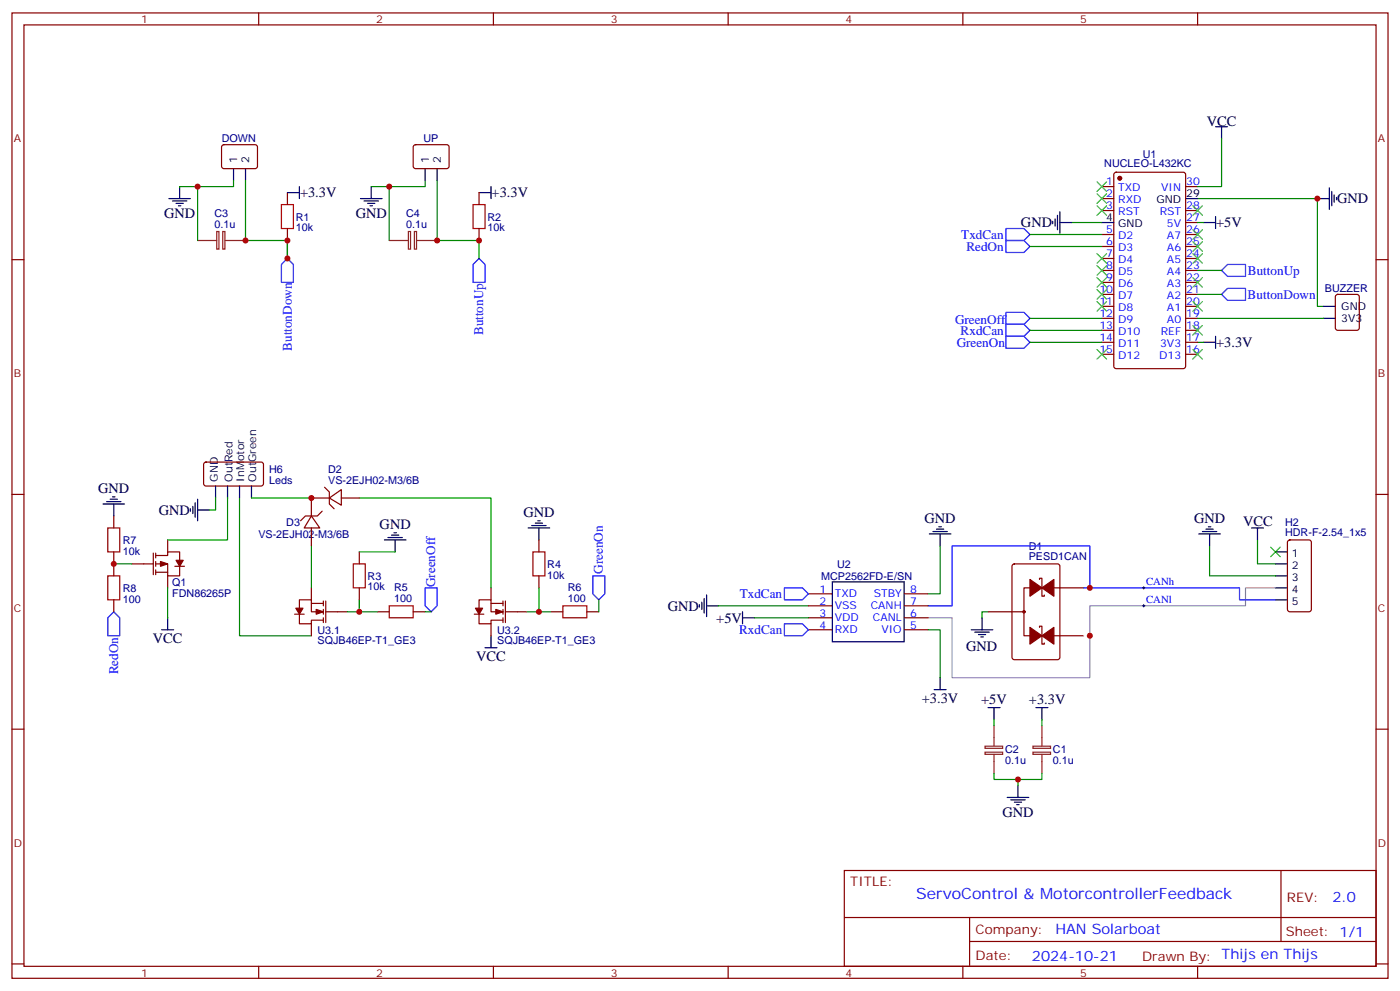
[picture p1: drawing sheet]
<svg xmlns="http://www.w3.org/2000/svg" width="412mm" height="292mm" viewBox="0 0 412 292" stroke-linecap="round" stroke-linejoin="round" font-family="sans-serif">
<g fill="none" stroke="#000" stroke-width=".35">
<path d="M358.1 37.3h3.5M359.8 37.3v3.6M49.7 58.5h6.4M50.8 59.2h4.2M51.9 59.9h2.1M52.9 55v3.5M68.8 49.7v3.5M72.3 49.7v3.5M84.7 56.7h3.5M88.2 55v3.5M106.2 58.5h6.3M107.2 59.2h4.3"/>
<path d="M108.3 59.9h2.1M109.4 55v3.5M125.2 49.7v3.5M128.8 49.7v3.5M141.1 56.7h3.5M144.6 55v3.5M349.2 58.5h3.6M388.1 58.5h3.5M391.6 55.3v6.4M392.3 56.4v4.2M393 57.4v2.1M393.7 58.1v.7"/>
<path d="M52.6 60.6h.7M109 60.6h.7M310.1 65.2v.7M310.8 64.5v2.1M311.5 63.4v4.3M312.2 65.5h3.5M312.2 62.4v6.3M324.6 65.5h3.5M354.5 65.5h3.6M358.1 63.8v3.5M358.1 99.1v3.5M389.8 90.2h3.5"/>
<path d="M389.8 93.8h3.5M354.5 100.8h3.6M30.3 148.4h6.4M31.4 147.7h4.2M32.5 147h2.1M33.2 146.3h.7M33.5 148.4v3.6M56.1 149.9v.7M56.8 149.2v2.1M57.5 148.1v4.2M58.2 150.2h3.5M58.2 147v6.4"/>
<path d="M63.5 143.2v3.5M67 143.2v3.5M70.6 143.2v3.5M74.1 143.2v3.5M113.2 159h6.4M114.3 158.3h4.2M115.4 157.6h2.1M116.1 156.9h.7M116.4 159v3.6M155.6 155.5h6.3M156.6 154.8h4.3M157.7 154.1h2.1"/>
<path d="M158.4 153.4h.7M158.7 155.5v3.5M273.8 157.3h6.3M274.8 156.6h4.2M275.9 155.9h2.1M276.6 155.2h.7M276.9 157.3v3.5M353.1 157.3h6.4M354.2 156.6h4.2M355.2 155.9h2.2M356 155.2h.7M356.3 157.3v3.5"/>
<path d="M368.7 155.5h3.5M370.4 155.5v3.5M206 178.1v.7M206.7 177.4v2.1M207.4 176.3v4.3M208.1 178.4h3.6M208.1 175.3v6.3M245.2 171.4h21.1v17.6h-21.1zM375.7 162.6h3.5M375.7 166.1h3.5M375.7 169.6h3.5M375.7 173.1h3.5"/>
<path d="M375.7 176.7h3.5M47.6 185.5h3.6M49.4 182v3.5M142.9 190.8h3.5M144.6 187.3v3.5M218.7 182h3.5M218.7 180.2v3.5M276.9 199.6v3.5M286.1 185.5h6.4M287.2 186.2h4.2M288.2 186.9h2.1M288.9 187.6h.7"/>
<path d="M289.3 182v3.5M275.2 203.1h3.5M291 208.4h3.6M292.8 208.4v3.5M305.2 208.4h3.5M306.9 208.4v3.5M296.7 234.9h6.3M297.7 235.6h4.3M298.8 236.3h2.1M299.5 237h.7M299.9 231.4v3.5"/>
</g>
<g fill="none" stroke="#008700" stroke-width=".35">
<path d="M58.2 55v15.8M68.8 53.2v1.8h-15.9M72.3 53.2v17.6h12.4v5.3v-5.3M114.7 55v15.8M125.2 53.2v1.8h-15.8M128.8 53.2v17.6h12.3v5.3M352.8 58.5h35.3v31.7h1.7M359.8 40.9v14.1h-7M303.4 69.1h21.2M303.4 72.6h21.2M315.7 65.5h8.9M352.8 65.5h1.7"/>
<path d="M352.8 79.7h7M303.4 97.3h21.2M303.4 93.8h21.2M352.8 93.8h37M352.8 86.7h7M303.4 100.8h21.2M352.8 100.8h1.7M63.5 146.7v3.5h-1.8M67 146.7v12.3h-17.6M70.6 146.7v40.6h21.1M74.1 146.7h17.6M105.8 146.7h38.8v26.4"/>
<path d="M370.4 159v7.1h5.3M33.5 166.1h5.3M49.4 173.1v8.9M91.7 160.8v12.3M105.8 176.7v3.5M105.8 162.6h10.6M158.7 173.1v7.1h-3.5M176.4 176.7v3.5M211.7 178.4h26.4M276.9 160.8v14.1h-3.5M356.3 160.8v8.8h19.4M102.3 180.2h8.8"/>
<path d="M125.2 180.2h1.8M158.7 180.2h3.6M222.2 182h15.9M273.4 185.5h3.5v14.1M291 180.2h-1.7v1.8M292.8 211.9v1.8M306.9 211.9v1.8M292.8 227.8v1.8h14.1v-1.8M299.9 229.6v1.8"/>
</g>
<g fill="none" stroke="#3c3" stroke-width=".35">
<path d="M323.1 57.1l2.9 2.8M323.1 53.6l2.9 2.8M326 57.1l-2.9 2.8M326 53.6l-2.9 2.8M323.1 60.6l2.9 2.8M323.1 74.7l2.9 2.8M323.1 78.2l2.9 2.9M326 60.6l-2.9 2.8M326 74.7l-2.9 2.8M326 78.2l-2.9 2.9M351.4 71.2l2.8 2.8M351.4 67.7l2.8 2.8"/>
<path d="M351.4 60.6l2.8 2.8M351.4 74.7l2.8 2.8M354.2 60.6l-2.8 2.8M354.2 74.7l-2.8 2.8M354.2 71.2l-2.8 2.8M354.2 67.7l-2.8 2.8M323.1 81.8l2.9 2.8M323.1 85.3l2.9 2.8M323.1 88.8l2.9 2.9M326 81.8l-2.9 2.8M326 85.3l-2.9 2.8M326 88.8l-2.9 2.9"/>
<path d="M351.4 95.9l2.8 2.8M351.4 88.8l2.8 2.9M351.4 81.8l2.8 2.8M354.2 95.9l-2.8 2.8M354.2 88.8l-2.8 2.9M354.2 81.8l-2.8 2.8M323.1 102.9l2.9 2.9M326 102.9l-2.9 2.9M351.4 102.9l2.8 2.9M354.2 102.9l-2.8 2.9M374.3 161.1l2.8 2.9M377.1 161.1l-2.8 2.9"/>
</g>
<g fill="none" stroke="#870000" stroke-width=".35">
<path d="M3.5 3.8h405.4v284.3h-405.4zM7.1 7.3h398.2v277.3h-398.2zM76.2 3.8v3.5M145.3 3.8v3.5M214.5 3.8v3.5M283.6 3.8v3.5M352.8 3.8v3.5M65.5 42.8l.5-.2 9.4 .1 .4 .6v5.9l-.7 .5-9.4-.1-.4-.6v-5.7zM84.7 56.7v3.6M121.9 42.8l.5-.2 9.5 .1 .4 .6-.1 5.9-.6 .5-9.5-.1-.4-.6v-5.7zM141.1 56.7v3.6M324.6 55h3.5"/>
<path d="M324.6 58.5h3.5M328.3 50.9l.5-.2h19.7l.7 .5v56.7l-.4 .6-20 .1-.7-.5v-56.7zM349.2 55h3.6M3.5 76.5h3.6M84.7 67.3v3.5M141.1 67.3v3.5M324.6 62h3.5M324.6 69.1h3.5M324.6 72.6h3.5M324.6 76.1h3.5M324.6 79.7h3.5M349.2 62h3.6"/>
<path d="M349.2 69.1h3.6M349.2 72.6h3.6M349.2 76.1h3.6M349.2 79.7h3.6M349.2 65.5h3.6M405.3 76.5h3.6M324.6 83.2h3.5M324.6 86.7h3.5M324.6 90.2h3.5M324.6 93.8h3.5M324.6 97.3h3.5M349.2 83.2h3.6"/>
<path d="M349.2 86.7h3.6M349.2 90.2h3.6M349.2 93.8h3.6M349.2 97.3h3.6M393.6 86.9l.5-.2h5.6l.6 .4 .1 9.5-.5 .6-5.8 .1-.7-.5-.1-9.4zM324.6 100.8h3.5M324.6 104.4h3.5M349.2 100.8h3.6M349.2 104.4h3.6M60.2 136.3l.5-.2 16.5 .1 .4 .6-.1 5.9-.6 .5-16.5-.1-.4-.6v-5.7zM3.5 145.6h3.6M33.5 152v3.5"/>
<path d="M49.4 159v3.6M91.7 152l2.5 3.5h-4.6zM91.7 155.5v5.3M94.9 150.6l-1.4 1.4h-3.5l-1.5 1.4M95.6 143.5l1.4 1.4v3.5l1.4 1.5M97 146.7l3.5-2.5v4.6zM97 146.7h-5.3v5.3M100.5 146.7h5.3M158.7 159v3.6M379.5 159.2l.4-.2h5.7l.6 .5 .1 20-.5 .6-5.9 .1-.6-.5-.1-20zM405.3 145.6h3.6M33.5 162.6v7"/>
<path d="M33.5 176.7v3.5M38.8 166.1h6.4M45.2 162.9v6.4M45.9 166.1h3.5v3.5h3.5v-3.5M45.9 163.6h3.5v-1h3.5v2.8M45.9 162.9v1.4M45.9 165.4v1.4M45.9 167.9v1.4M45.9 168.6h3.5M49.4 169.6v3.5M51.5 166.8h2.8M88.2 179.1v-2.4h3.5v3.5h3.5"/>
<path d="M91.7 177.7h3.5M91.7 173.1v3.6M95.2 177v1.4M95.2 179.5v1.4M96 177v6.4M105.8 162.6v3.5M105.8 173.1v3.6M141.1 179.1v-2.4h3.5v3.5h3.6M144.6 177.7h3.6M144.6 173.1v3.6M148.2 177v1.4M148.2 179.5v1.4"/>
<path d="M148.9 177v6.4M158.7 169.6v3.5M238.1 174.9h7.1M238.1 178.4h7.1M266.3 174.9h7.1M266.3 178.4h7.1M298.3 166.3l.5-.2h12.7l.7 .4v27.1l-.5 .7h-12.9l-.6-.5-.1-27zM305.2 173.1h-3.6v7.1M306.2 170.7v-.4h.7v5.3h.7v-.3M308.7 173.1h10.6M86.8 180.9h2.8M88.2 180.9v2.8h3.5v-1h3.5"/>
<path d="M91.7 183.7v3.6M95.2 182v1.4M96 180.2h6.3M111.1 180.2h3.6M121.7 180.2h3.5M139.7 180.9h2.8M141.1 180.9v2.8h3.5v-1h3.6M144.6 183.7v3.6M148.2 182v1.4M148.9 180.2h6.3M162.3 180.2h3.5M172.9 180.2h3.5"/>
<path d="M238.1 182h7.1M238.1 185.5h7.1M266.3 182h7.1M266.3 185.5h7.1M291 180.2h10.6M301.6 180.2v7.1h3.6M306.2 184.8v-.4h.7v5.3h.7v-.3M308.7 187.3h10.6M3.5 214.8h3.6M405.3 214.8h3.6M248.7 256.4h156.6v28.2h-156.6zM377.3 256.4v20.9"/>
<path d="M248.7 270.2h156.5M285.6 277.3h119.6M285.6 270.2v14.2M3.5 283.9h3.6M76.2 284.6v3.5M145.3 284.6v3.5M214.5 284.6v3.5M283.6 284.6v3.5M352.8 284.6v3.5M405.3 283.9h3.6"/>
<circle cx="301.6" cy="180.2" r=".35"/>
</g>
<g fill="#870000" stroke="#870000" stroke-width=".35">
<path d="M303.4 184.8l3.5 2.5-3.5 2.4z"/>
<path d="M306.9 187.3l3.5-2.5v4.9z"/>
<path d="M303.4 170.7l3.5 2.4-3.5 2.5z"/>
<path d="M306.9 173.1l3.5-2.4v4.9z"/>
<path d="M93.1 179.5l2.1 .7-2.1 .7z"/>
<path d="M87.1 179.1h2.2l-1.1 1.8z"/>
<path d="M146 179.5l2.2 .7-2.2 .7z"/>
<path d="M140.1 179.1h2.1l-1.1 1.8z"/>
<path d="M51.9 165h2.1l-1.1 1.8z"/>
<path d="M47.3 165.4l2.1 .7-2.1 .7z"/>
<circle cx="329.8" cy="52.5" r=".53"/>
</g>
<path d="M375.7 173.1h-8.8v5.3h-45.9v21.2h-40.5v-17.6h-7.1" fill="none" stroke="#999" stroke-width=".35"/>
<g fill="none" stroke="#00f" stroke-width=".35">
<path d="M84.7 76.1l1.7 1.8v5.3h-3.5v-5.3zM141.1 76.1l1.8 1.8v5.3h-3.6v-5.3zM296.3 67.3h5.3l1.8 1.8-1.8 1.7h-5.3zM296.3 70.8h5.3l1.8 1.8-1.8 1.8h-5.3zM361.6 77.9h5.3v3.5h-5.3l-1.8-1.7zM296.3 95.5h5.3l1.8 1.8-1.8 1.8h-5.3zM296.3 92h5.3l1.8 1.8-1.8 1.7h-5.3zM296.3 99.1h5.3l1.8 1.7-1.8 1.8h-5.3zM361.6 84.9h5.3v3.6h-5.3l-1.8-1.8zM125.2 173.1h3.6v5.3l-1.8 1.8-1.8-1.8zM174.6 169.6h3.6v5.3l-1.8 1.8-1.8-1.8zM231.1 173.1h5.3l1.7 1.8-1.7 1.8h-5.3z"/>
<path d="M319.3 173.1h1.7M375.7 176.7h-10.6v-3.6h-44.1v-12.3h-40.5v17.6h-7.1M33.5 180.2l1.8 1.8v5.3h-3.6v-5.3zM231.1 183.7h5.3l1.7 1.8-1.7 1.8h-5.3z"/>
</g>
<path d="M319.3 187.3h1.7" fill="none" stroke="#fff" stroke-width=".35"/>
<g fill="none" stroke="#8c2424" stroke-width=".35">
<path d="M58.2 70.8h5.7M63.9 68.2h.6v5.2h-.6zM65.6 68.2h.7v5.2h-.7zM66.3 70.8h6M114.7 70.8h5.6M120.3 68.2h.6v5.2h-.6zM122.1 68.2h.6v5.2h-.6zM122.8 70.8h6M290.2 219.8h5.1v.6h-5.1zM292.8 213.7v6M304.3 219.8h5.2v.6h-5.2zM306.9 213.7v6"/>
<path d="M290.2 221.5h5.1v.7h-5.1zM292.8 222.2v5.6M304.3 221.5h5.2v.7h-5.2zM306.9 222.2v5.6"/>
</g>
<path d="M82.9 60.3h3.5v7h-3.5zM139.3 60.3h3.6v7h-3.6zM31.7 155.5h3.6v7.1h-3.6zM31.7 169.6h3.6v7.1h-3.6zM104.1 166.1h3.5v7h-3.5zM114.7 178.4h7v3.6h-7zM157 162.6h3.5v7h-3.5zM165.8 178.4h7.1v3.6h-7.1z" fill="none" stroke="#a10000" stroke-width=".35"/>
<path d="M336.5 173.1h.8M336.5 178.4h.8M336.9 172.8v.7M336.9 178.1v.7" fill="none" stroke="#000" stroke-width=".29"/>
<g fill="#c00">
<circle cx="321" cy="173.1" r=".88"/>
<circle cx="321" cy="187.3" r=".88"/>
<circle cx="299.9" cy="229.6" r=".88"/>
<circle cx="72.3" cy="70.8" r=".88"/>
<circle cx="58.2" cy="55" r=".88"/>
<circle cx="84.7" cy="70.8" r=".88"/>
<circle cx="141.1" cy="70.8" r=".88"/>
<circle cx="114.7" cy="55" r=".88"/>
<circle cx="128.8" cy="70.8" r=".88"/>
<circle cx="84.7" cy="76.1" r=".88"/>
<circle cx="91.7" cy="146.7" r=".88"/>
<circle cx="388.1" cy="58.5" r=".88"/>
<circle cx="105.8" cy="180.2" r=".88"/>
<circle cx="158.8" cy="180.2" r=".88"/>
<circle cx="33.5" cy="166.1" r=".88"/>
</g>
<text font-size="4.6" fill="#00f" x="269.9" y="264.9">ServoControl &amp; MotorcontrollerFeedback</text>
<g font-size="4.2">
<text x="355.5" y="37">VCC</text>
<text x="88.4" y="58.1">+3.3V</text>
<text x="144.8" y="58.1">+3.3V</text>
<text x="393.9" y="59.9">GND</text>
<text x="48.3" y="64.1">GND</text>
<text x="104.8" y="64.1">GND</text>
<text x="300.8" y="67">GND</text>
<text x="358.2" y="67">+5V</text>
<text x="358.2" y="102.2">+3.3V</text>
<text x="28.9" y="145.2">GND</text>
<text x="46.7" y="151.6">GND</text>
<text x="111.8" y="155.8">GND</text>
<text x="154.2" y="152.3">GND</text>
<text x="272.3" y="154.1">GND</text>
<text x="351.7" y="154">GND</text>
<text x="366.2" y="154.8">VCC</text>
<text x="196.7" y="179.8">GND</text>
<text x="211" y="183.4">+5V</text>
<text x="45" y="189.4">VCC</text>
<text x="284.6" y="191.7">GND</text>
<text x="140.3" y="194.7">VCC</text>
<text x="271.5" y="207">+3.3V</text>
<text x="289" y="207.3">+5V</text>
<text x="303.1" y="207.3">+3.3V</text>
<text x="295.3" y="240.5">GND</text>
</g>
<g font-size="4.2" fill="#00f">
<text x="392.5" y="265.7">2.0</text>
<text x="310.9" y="275.2">HAN Solarboat</text>
<text x="304" y="283">2024-10-21</text>
</g>
<g font-size="3.9" fill="#00f">
<text x="283.2" y="70.3">TxdCan</text>
<text x="284.7" y="73.9">RedOn</text>
<text x="367.6" y="81">ButtonUp</text>
<text x="367.5" y="88">ButtonDown</text>
<text x="281.3" y="95.3">GreenOff</text>
<text x="142.4" y="98.7" transform="rotate(-90 142.4 98.7)">ButtonUp</text>
<text x="283" y="98.6">RxdCan</text>
<text x="85.9" y="103.3" transform="rotate(-90 85.9 103.3)">ButtonDown</text>
<text x="281.8" y="102.3">GreenOn</text>
<text x="128.2" y="173" transform="rotate(-90 128.2 173)">GreenOff</text>
<text x="177.6" y="169" transform="rotate(-90 177.6 169)">GreenOn</text>
<text x="217.9" y="176.2">TxdCan</text>
<text x="217.7" y="186.8">RxdCan</text>
<text x="34.8" y="198.6" transform="rotate(-90 34.8 198.6)">RedOn</text>
</g>
<g font-size="3.9" fill="#800">
<text x="250.5" y="261">TITLE:</text>
<text x="379.1" y="265.7">REV:</text>
<text x="287.4" y="275.2">Company:</text>
<text x="378.7" y="275.8">Sheet: 1/1</text>
<text x="287.4" y="282.9">Date:</text>
<text x="336.4" y="282.9">Drawn By: Thijs en Thijs</text>
</g>
<g font-size="3.2" fill="#800">
<text x="41.6" y="6.8">1</text>
<text x="110.8" y="6.8">2</text>
<text x="179.9" y="6.8">3</text>
<text x="249.1" y="6.8">4</text>
<text x="318.2" y="6.8">5</text>
<text x="4.1" y="41.9">A</text>
<text x="405.9" y="41.9">A</text>
<text x="4.1" y="111.1">B</text>
<text x="405.9" y="111.1">B</text>
<text x="4.1" y="180.2">C</text>
<text x="405.9" y="180.2">C</text>
<text x="4.1" y="249.3">D</text>
<text x="405.9" y="249.3">D</text>
<text x="41.6" y="287.6">1</text>
<text x="110.8" y="287.6">2</text>
<text x="179.9" y="287.6">3</text>
<text x="249.1" y="287.6">4</text>
<text x="318.2" y="287.6">5</text>
</g>
<g font-size="3.2" fill="#000080">
<text x="65.3" y="42">DOWN</text>
<text x="124.7" y="42">UP</text>
<text x="336.6" y="46.5">U1</text>
<text x="325.3" y="49.1">NUCLEO-L432KC</text>
<text x="63.2" y="64">C3</text>
<text x="87.1" y="65">R1</text>
<text x="119.6" y="64">C4</text>
<text x="143.6" y="65">R2</text>
<text x="63.2" y="67.1">0.1u</text>
<text x="87.1" y="68.1">10k</text>
<text x="119.6" y="67.1">0.1u</text>
<text x="143.6" y="68.1">10k</text>
<text x="390.3" y="86.1">BUZZER</text>
<text x="79.3" y="142.5">Leds</text>
<text x="79.3" y="139.4">H6</text>
<text x="96.7" y="142.5">VS-2EJH02-M3/6B</text>
<text x="96.7" y="139.3">D2</text>
<text x="84.3" y="154.8">D3</text>
<text x="378.5" y="154.8">H2</text>
<text x="36.1" y="160.2">R7</text>
<text x="76.1" y="158.4">VS-2EJH02-M3/6B</text>
<text x="303.1" y="161.9">D1</text>
<text x="378.5" y="158">HDR-F-2.54_1x5</text>
<text x="36.2" y="163.4">10k</text>
<text x="161.2" y="167.2">R4</text>
<text x="246.6" y="167.2">U2</text>
<text x="303" y="165">PESD1CAN</text>
<text x="50.7" y="172.5">Q1</text>
<text x="108.3" y="173.9">10k</text>
<text x="108.3" y="170.7">R3</text>
<text x="161.2" y="170.4">10k</text>
<text x="241.9" y="170.8">MCP2562FD-E/SN</text>
<text x="36.1" y="174.3">R8</text>
<text x="36.2" y="177.5">100</text>
<text x="50.7" y="175.8">FDN86265P</text>
<text x="116.1" y="177.4">100</text>
<text x="116.1" y="174.2">R5</text>
<text x="167.2" y="177.4">100</text>
<text x="167.2" y="174.2">R6</text>
<text x="93.5" y="189.8">SQJB46EP-T1_GE3</text>
<text x="93.5" y="186.6">U3.1</text>
<text x="146.5" y="189.8">SQJB46EP-T1_GE3</text>
<text x="146.5" y="186.6">U3.2</text>
<text x="296.1" y="221.9">C2</text>
<text x="310.2" y="221.9">C1</text>
<text x="296.1" y="225.1">0.1u</text>
<text x="310.2" y="225.1">0.1u</text>
</g>
<g font-size="3.2">
<text x="69.8" y="47.9" transform="rotate(-90 69.8 47.9)">1</text>
<text x="73.4" y="47.9" transform="rotate(-90 73.4 47.9)">2</text>
<text x="126.3" y="47.9" transform="rotate(-90 126.3 47.9)">1</text>
<text x="129.8" y="47.9" transform="rotate(-90 129.8 47.9)">2</text>
<text x="340.7" y="59.9">GND</text>
<text x="349.4" y="58.1">29</text>
<text x="325.9" y="65.2">4</text>
<text x="329.4" y="67">GND</text>
<text x="395.1" y="91.3">GND</text>
<text x="395.1" y="94.8">3V3</text>
<text x="64.2" y="141.9" transform="rotate(-90 64.2 141.9)">GND</text>
<text x="68.4" y="141.9" transform="rotate(-90 68.4 141.9)">OutRed</text>
<text x="72" y="141.9" transform="rotate(-90 72 141.9)">InMotor</text>
<text x="75.5" y="141.9" transform="rotate(-90 75.5 141.9)">OutGreen</text>
<text x="380.5" y="164">1</text>
<text x="380.5" y="167.5">2</text>
<text x="380.5" y="171">3</text>
<text x="380.5" y="174.6">4</text>
<text x="380.5" y="178.1">5</text>
</g>
<g font-size="3.2" fill="#00f">
<text x="325.9" y="54.6">1</text>
<text x="325.9" y="58.1">2</text>
<text x="329.4" y="56.4">TXD</text>
<text x="329.4" y="59.9">RXD</text>
<text x="342.1" y="56.4">VIN</text>
<text x="349.4" y="54.6">30</text>
<text x="325.9" y="61.7">3</text>
<text x="329.4" y="63.4">RST</text>
<text x="341.6" y="63.4">RST</text>
<text x="349.4" y="65.2">27</text>
<text x="349.4" y="61.7">28</text>
<text x="325.9" y="68.7">5</text>
<text x="329.4" y="70.5">D2</text>
<text x="343.8" y="70.5">A7</text>
<text x="343.8" y="67">5V</text>
<text x="349.4" y="68.7">26</text>
<text x="325.9" y="72.2">6</text>
<text x="325.9" y="75.8">7</text>
<text x="329.4" y="74">D3</text>
<text x="329.4" y="77.5">D4</text>
<text x="343.8" y="77.5">A5</text>
<text x="343.8" y="74">A6</text>
<text x="349.4" y="75.8">24</text>
<text x="349.4" y="72.2">25</text>
<text x="325.9" y="79.3">8</text>
<text x="325.9" y="82.8">9</text>
<text x="329.4" y="81.1">D5</text>
<text x="343.8" y="81.1">A4</text>
<text x="349.4" y="82.8">22</text>
<text x="349.4" y="79.3">23</text>
<text x="323.9" y="86.4">10</text>
<text x="323.9" y="89.9">11</text>
<text x="329.4" y="84.6">D6</text>
<text x="329.4" y="88.1">D7</text>
<text x="343.8" y="88.1">A2</text>
<text x="343.8" y="84.6">A3</text>
<text x="349.4" y="89.9">20</text>
<text x="349.4" y="86.4">21</text>
<text x="323.9" y="93.4">12</text>
<text x="329.4" y="91.7">D8</text>
<text x="329.4" y="95.2">D9</text>
<text x="343.8" y="95.2">A0</text>
<text x="343.8" y="91.7">A1</text>
<text x="349.4" y="93.4">19</text>
<text x="323.9" y="96.9">13</text>
<text x="323.9" y="100.5">14</text>
<text x="329.4" y="98.7">D10</text>
<text x="341.9" y="98.7">REF</text>
<text x="349.4" y="100.5">17</text>
<text x="349.4" y="96.9">18</text>
<text x="323.9" y="104">15</text>
<text x="329.4" y="102.2">D11</text>
<text x="329.4" y="105.8">D12</text>
<text x="341.5" y="105.8">D13</text>
<text x="341.7" y="102.2">3V3</text>
<text x="349.4" y="104">16</text>
<text x="337.6" y="172.3">CANh</text>
<text x="241.4" y="174.6">1</text>
<text x="241.4" y="178.1">2</text>
<text x="245.9" y="176">TXD</text>
<text x="245.9" y="179.5">VSS</text>
<text x="256.5" y="179.5">CANH</text>
<text x="257.4" y="176">STBY</text>
<text x="268.1" y="178.1">7</text>
<text x="268.1" y="174.6">8</text>
<text x="337.6" y="177.6">CANl</text>
<text x="241.4" y="181.6">3</text>
<text x="241.4" y="185.1">4</text>
<text x="245.9" y="183">VDD</text>
<text x="257.1" y="183">CANL</text>
<text x="268.1" y="185.1">5</text>
<text x="268.1" y="181.6">6</text>
<text x="245.9" y="186.5">RXD</text>
<text x="259.6" y="186.5">VIO</text>
</g>
</svg>
